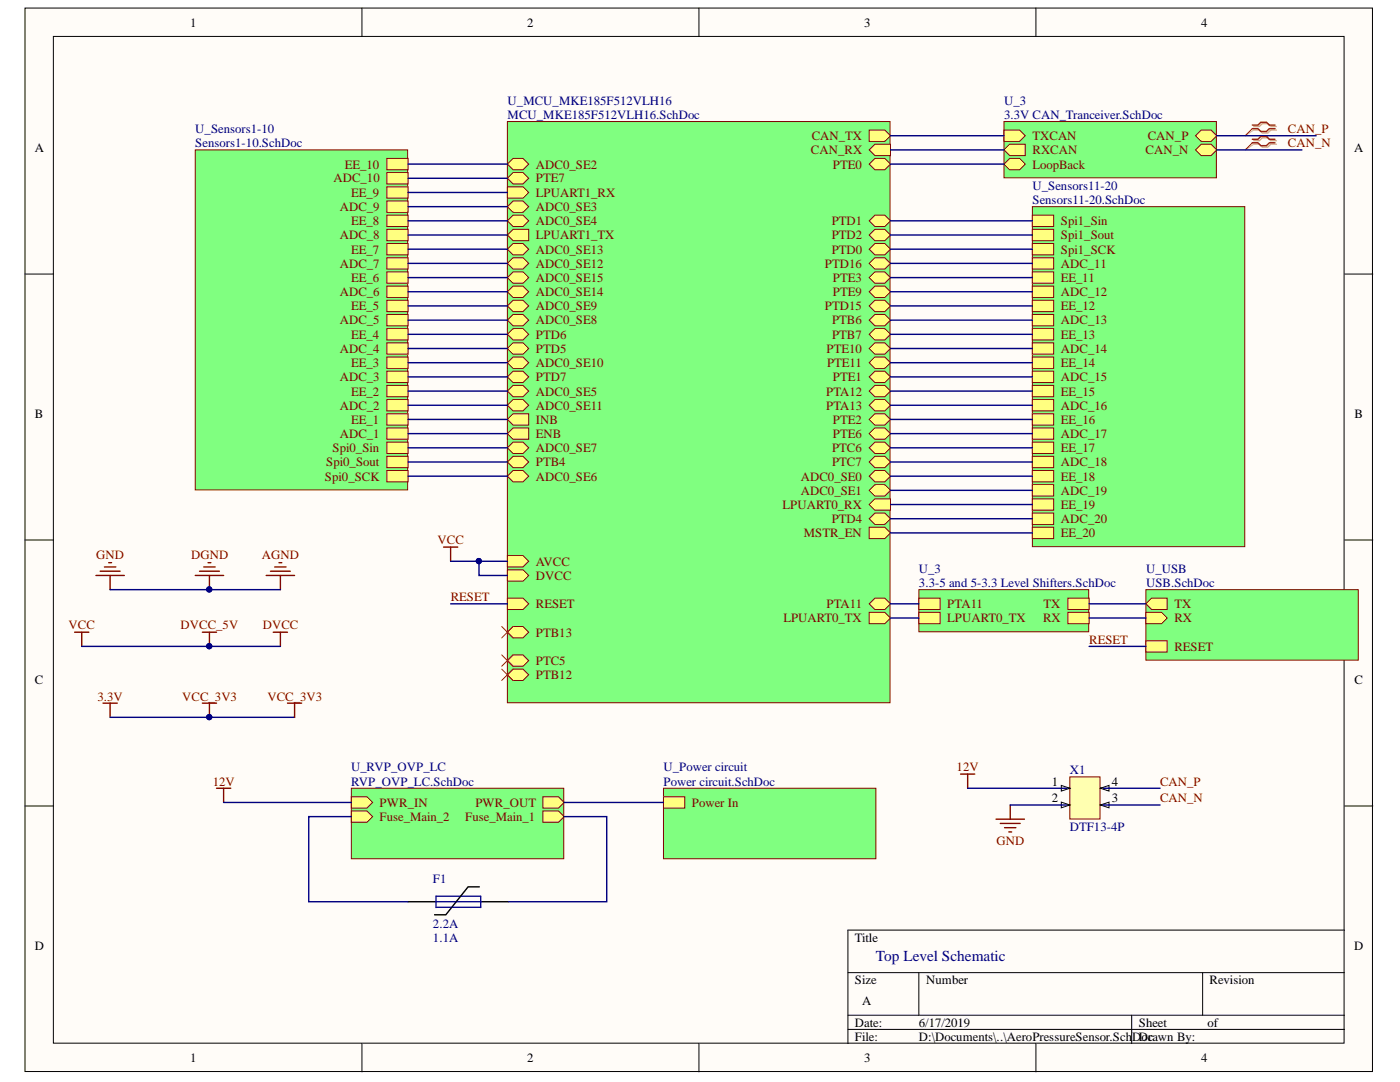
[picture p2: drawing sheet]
<svg xmlns="http://www.w3.org/2000/svg" width="279mm" height="216mm" viewBox="0 0 279 216" stroke-linecap="round" stroke-linejoin="round" font-family="sans-serif">
<g fill="#fffcf8" stroke="#000" stroke-width=".2">
<path d="M5 1.6h268.9v212.2h-268.9z"/>
<path d="M10.7 7.3h257.5v200.9h-257.5z"/>
</g>
<g fill="none" stroke="#000" stroke-width=".2">
<path d="M72.2 1.6v5.7M139.5 1.6v5.7M206.7 1.6v5.7M5 54.7h5.7M268.3 54.7h5.7M5 107.8h5.7M268.3 107.8h5.7M5 160.8h5.7M268.3 160.8h5.7M169.2 194.1h99.1M183.4 194.1v8.5M240 194.1v8.5"/>
<path d="M268.3 185.6h-99.1v22.6M72.2 208.2v5.7M139.5 208.2v5.7M169.2 202.6h99.1M169.2 205.4h99.1M206.7 208.2v5.7M225.9 202.6v5.6"/>
</g>
<path d="M101.3 24.3h76.3v115.9h-76.3z" fill="#80ff80" stroke="#800000" stroke-width=".2"/>
<path d="M173.5 26h3.1l1.1 1.1-1.1 1.1h-3.1z" fill-rule="evenodd" fill="#ffff80"/>
<path d="M173.5 26h3.1l1.1 1.1-1.1 1.1h-3.1z" fill="none" stroke="#800000" stroke-width=".2"/>
<path d="M173.5 29.9l1.1-1.1h3.1v2.2h-3.1z" fill-rule="evenodd" fill="#ffff80"/>
<path d="M173.5 29.9l1.1-1.1h3.1v2.2h-3.1z" fill="none" stroke="#800000" stroke-width=".2"/>
<path d="M101.3 83.7l1.1-1.1h3.1v2.2h-3.1z" fill-rule="evenodd" fill="#ffff80"/>
<path d="M101.3 83.7l1.1-1.1h3.1v2.2h-3.1z" fill="none" stroke="#800000" stroke-width=".2"/>
<path d="M101.3 86.5l1.1-1.1h3.1v2.3h-3.1z" fill-rule="evenodd" fill="#ffff80"/>
<path d="M101.3 86.5l1.1-1.1h3.1v2.3h-3.1z" fill="none" stroke="#800000" stroke-width=".2"/>
<path d="M101.3 80.9l1.1-1.2h2l1.1 1.2-1.1 1.1h-2z" fill-rule="evenodd" fill="#ffff80"/>
<path d="M101.3 80.9l1.1-1.2h2l1.1 1.2-1.1 1.1h-2z" fill="none" stroke="#800000" stroke-width=".2"/>
<path d="M101.3 72.4l1.1-1.2h2l1.1 1.2-1.1 1.1h-2z" fill-rule="evenodd" fill="#ffff80"/>
<path d="M101.3 72.4l1.1-1.2h2l1.1 1.2-1.1 1.1h-2z" fill="none" stroke="#800000" stroke-width=".2"/>
<path d="M101.3 61l1.1-1.1h2l1.1 1.1-1.1 1.2h-2z" fill-rule="evenodd" fill="#ffff80"/>
<path d="M101.3 61l1.1-1.1h2l1.1 1.1-1.1 1.2h-2z" fill="none" stroke="#800000" stroke-width=".2"/>
<path d="M101.3 63.9l1.1-1.2h2l1.1 1.2-1.1 1.1h-2z" fill-rule="evenodd" fill="#ffff80"/>
<path d="M101.3 63.9l1.1-1.2h2l1.1 1.2-1.1 1.1h-2z" fill="none" stroke="#800000" stroke-width=".2"/>
<path d="M101.3 55.4l1.1-1.1h2l1.1 1.1-1.1 1.1h-2z" fill-rule="evenodd" fill="#ffff80"/>
<path d="M101.3 55.4l1.1-1.1h2l1.1 1.1-1.1 1.1h-2z" fill="none" stroke="#800000" stroke-width=".2"/>
<path d="M101.3 58.2l1.1-1.1h2l1.1 1.1-1.1 1.2h-2z" fill-rule="evenodd" fill="#ffff80"/>
<path d="M101.3 58.2l1.1-1.1h2l1.1 1.1-1.1 1.2h-2z" fill="none" stroke="#800000" stroke-width=".2"/>
<path d="M101.3 49.7l1.1-1.1h2l1.1 1.1-1.1 1.2h-2z" fill-rule="evenodd" fill="#ffff80"/>
<path d="M101.3 49.7l1.1-1.1h2l1.1 1.1-1.1 1.2h-2z" fill="none" stroke="#800000" stroke-width=".2"/>
<path d="M101.3 52.6l1.1-1.2h2l1.1 1.2-1.1 1.1h-2z" fill-rule="evenodd" fill="#ffff80"/>
<path d="M101.3 52.6l1.1-1.2h2l1.1 1.2-1.1 1.1h-2z" fill="none" stroke="#800000" stroke-width=".2"/>
<path d="M101.3 89.4l1.1-1.2h2l1.1 1.2-1.1 1.1h-2z" fill-rule="evenodd" fill="#ffff80"/>
<path d="M101.3 89.4l1.1-1.2h2l1.1 1.2-1.1 1.1h-2z" fill="none" stroke="#800000" stroke-width=".2"/>
<path d="M101.3 95l1.1-1.1h2l1.1 1.1-1.1 1.1h-2z" fill-rule="evenodd" fill="#ffff80"/>
<path d="M101.3 95l1.1-1.1h2l1.1 1.1-1.1 1.1h-2z" fill="none" stroke="#800000" stroke-width=".2"/>
<path d="M173.5 97.8l1.1-1.1h2l1.1 1.1-1.1 1.2h-2z" fill-rule="evenodd" fill="#ffff80"/>
<path d="M173.5 97.8l1.1-1.1h2l1.1 1.1-1.1 1.2h-2z" fill="none" stroke="#800000" stroke-width=".2"/>
<path d="M173.5 95l1.1-1.1h2l1.1 1.1-1.1 1.1h-2z" fill-rule="evenodd" fill="#ffff80"/>
<path d="M173.5 95l1.1-1.1h2l1.1 1.1-1.1 1.1h-2z" fill="none" stroke="#800000" stroke-width=".2"/>
<path d="M173.5 122.2h3.1l1.1 1.1-1.1 1.2h-3.1z" fill-rule="evenodd" fill="#ffff80"/>
<path d="M173.5 122.2h3.1l1.1 1.1-1.1 1.2h-3.1z" fill="none" stroke="#800000" stroke-width=".2"/>
<path d="M173.5 100.7l1.1-1.2h3.1v2.3h-3.1z" fill-rule="evenodd" fill="#ffff80"/>
<path d="M173.5 100.7l1.1-1.2h3.1v2.3h-3.1z" fill="none" stroke="#800000" stroke-width=".2"/>
<path d="M173.5 105.2h3.1l1.1 1.1-1.1 1.2h-3.1z" fill-rule="evenodd" fill="#ffff80"/>
<path d="M173.5 105.2h3.1l1.1 1.1-1.1 1.2h-3.1z" fill="none" stroke="#800000" stroke-width=".2"/>
<path d="M101.3 78l1.1-1.1h2l1.1 1.1-1.1 1.2h-2z" fill-rule="evenodd" fill="#ffff80"/>
<path d="M101.3 78l1.1-1.1h2l1.1 1.1-1.1 1.2h-2z" fill="none" stroke="#800000" stroke-width=".2"/>
<path d="M101.3 44.1l1.1-1.2h2l1.1 1.2-1.1 1.1h-2z" fill-rule="evenodd" fill="#ffff80"/>
<path d="M101.3 44.1l1.1-1.2h2l1.1 1.2-1.1 1.1h-2z" fill="none" stroke="#800000" stroke-width=".2"/>
<path d="M101.3 46.9l1.1-1.1h3.1v2.2h-3.1z" fill-rule="evenodd" fill="#ffff80"/>
<path d="M101.3 46.9l1.1-1.1h3.1v2.2h-3.1z" fill="none" stroke="#800000" stroke-width=".2"/>
<path d="M101.3 37.3h3.1l1.1 1.1-1.1 1.1h-3.1z" fill-rule="evenodd" fill="#ffff80"/>
<path d="M101.3 37.3h3.1l1.1 1.1-1.1 1.1h-3.1z" fill="none" stroke="#800000" stroke-width=".2"/>
<path d="M101.3 41.2l1.1-1.1h2l1.1 1.1-1.1 1.2h-2z" fill-rule="evenodd" fill="#ffff80"/>
<path d="M101.3 41.2l1.1-1.1h2l1.1 1.1-1.1 1.2h-2z" fill="none" stroke="#800000" stroke-width=".2"/>
<path d="M101.3 32.7l1.1-1.1h2l1.1 1.1-1.1 1.2h-2z" fill-rule="evenodd" fill="#ffff80"/>
<path d="M101.3 32.7l1.1-1.1h2l1.1 1.1-1.1 1.2h-2z" fill="none" stroke="#800000" stroke-width=".2"/>
<path d="M101.3 113.7h3.1l1.1 1.1-1.1 1.2h-3.1z" fill-rule="evenodd" fill="#ffff80"/>
<path d="M101.3 113.7h3.1l1.1 1.1-1.1 1.2h-3.1z" fill="none" stroke="#800000" stroke-width=".2"/>
<path d="M101.3 110.9h3.1l1.1 1.1-1.1 1.1h-3.1z" fill-rule="evenodd" fill="#ffff80"/>
<path d="M101.3 110.9h3.1l1.1 1.1-1.1 1.1h-3.1z" fill="none" stroke="#800000" stroke-width=".2"/>
<path d="M101.3 69.5l1.1-1.1h2l1.1 1.1-1.1 1.2h-2z" fill-rule="evenodd" fill="#ffff80"/>
<path d="M101.3 69.5l1.1-1.1h2l1.1 1.1-1.1 1.2h-2z" fill="none" stroke="#800000" stroke-width=".2"/>
<path d="M101.3 66.7l1.1-1.1h2l1.1 1.1-1.1 1.1h-2z" fill-rule="evenodd" fill="#ffff80"/>
<path d="M101.3 66.7l1.1-1.1h2l1.1 1.1-1.1 1.1h-2z" fill="none" stroke="#800000" stroke-width=".2"/>
<path d="M101.3 75.2l1.1-1.1h2l1.1 1.1-1.1 1.1h-2z" fill-rule="evenodd" fill="#ffff80"/>
<path d="M101.3 75.2l1.1-1.1h2l1.1 1.1-1.1 1.1h-2z" fill="none" stroke="#800000" stroke-width=".2"/>
<path d="M101.3 92.2l1.1-1.1h2l1.1 1.1-1.1 1.1h-2z" fill-rule="evenodd" fill="#ffff80"/>
<path d="M101.3 92.2l1.1-1.1h2l1.1 1.1-1.1 1.1h-2z" fill="none" stroke="#800000" stroke-width=".2"/>
<path d="M173.5 58.2l1.1-1.1h2l1.1 1.1-1.1 1.2h-2z" fill-rule="evenodd" fill="#ffff80"/>
<path d="M173.5 58.2l1.1-1.1h2l1.1 1.1-1.1 1.2h-2z" fill="none" stroke="#800000" stroke-width=".2"/>
<path d="M173.5 61l1.1-1.1h2l1.1 1.1-1.1 1.2h-2z" fill-rule="evenodd" fill="#ffff80"/>
<path d="M173.5 61l1.1-1.1h2l1.1 1.1-1.1 1.2h-2z" fill="none" stroke="#800000" stroke-width=".2"/>
<path d="M173.5 52.6l1.1-1.2h2l1.1 1.2-1.1 1.1h-2z" fill-rule="evenodd" fill="#ffff80"/>
<path d="M173.5 52.6l1.1-1.2h2l1.1 1.2-1.1 1.1h-2z" fill="none" stroke="#800000" stroke-width=".2"/>
<path d="M173.5 55.4l1.1-1.1h2l1.1 1.1-1.1 1.1h-2z" fill-rule="evenodd" fill="#ffff80"/>
<path d="M173.5 55.4l1.1-1.1h2l1.1 1.1-1.1 1.1h-2z" fill="none" stroke="#800000" stroke-width=".2"/>
<path d="M173.5 63.9l1.1-1.2h2l1.1 1.2-1.1 1.1h-2z" fill-rule="evenodd" fill="#ffff80"/>
<path d="M173.5 63.9l1.1-1.2h2l1.1 1.2-1.1 1.1h-2z" fill="none" stroke="#800000" stroke-width=".2"/>
<path d="M173.5 66.7l1.1-1.1h2l1.1 1.1-1.1 1.1h-2z" fill-rule="evenodd" fill="#ffff80"/>
<path d="M173.5 66.7l1.1-1.1h2l1.1 1.1-1.1 1.1h-2z" fill="none" stroke="#800000" stroke-width=".2"/>
<path d="M173.5 69.5l1.1-1.1h2l1.1 1.1-1.1 1.2h-2z" fill-rule="evenodd" fill="#ffff80"/>
<path d="M173.5 69.5l1.1-1.1h2l1.1 1.1-1.1 1.2h-2z" fill="none" stroke="#800000" stroke-width=".2"/>
<path d="M173.5 72.4l1.1-1.2h2l1.1 1.2-1.1 1.1h-2z" fill-rule="evenodd" fill="#ffff80"/>
<path d="M173.5 72.4l1.1-1.2h2l1.1 1.2-1.1 1.1h-2z" fill="none" stroke="#800000" stroke-width=".2"/>
<path d="M173.5 49.7l1.1-1.1h2l1.1 1.1-1.1 1.2h-2z" fill-rule="evenodd" fill="#ffff80"/>
<path d="M173.5 49.7l1.1-1.1h2l1.1 1.1-1.1 1.2h-2z" fill="none" stroke="#800000" stroke-width=".2"/>
<path d="M173.5 44.1l1.1-1.2h2l1.1 1.2-1.1 1.1h-2z" fill-rule="evenodd" fill="#ffff80"/>
<path d="M173.5 44.1l1.1-1.2h2l1.1 1.2-1.1 1.1h-2z" fill="none" stroke="#800000" stroke-width=".2"/>
<path d="M173.5 92.2l1.1-1.1h2l1.1 1.1-1.1 1.1h-2z" fill-rule="evenodd" fill="#ffff80"/>
<path d="M173.5 92.2l1.1-1.1h2l1.1 1.1-1.1 1.1h-2z" fill="none" stroke="#800000" stroke-width=".2"/>
<path d="M173.5 89.4l1.1-1.2h2l1.1 1.2-1.1 1.1h-2z" fill-rule="evenodd" fill="#ffff80"/>
<path d="M173.5 89.4l1.1-1.2h2l1.1 1.2-1.1 1.1h-2z" fill="none" stroke="#800000" stroke-width=".2"/>
<path d="M173.5 86.5l1.1-1.1h2l1.1 1.1-1.1 1.2h-2z" fill-rule="evenodd" fill="#ffff80"/>
<path d="M173.5 86.5l1.1-1.1h2l1.1 1.1-1.1 1.2h-2z" fill="none" stroke="#800000" stroke-width=".2"/>
<path d="M173.5 83.7l1.1-1.1h2l1.1 1.1-1.1 1.1h-2z" fill-rule="evenodd" fill="#ffff80"/>
<path d="M173.5 83.7l1.1-1.1h2l1.1 1.1-1.1 1.1h-2z" fill="none" stroke="#800000" stroke-width=".2"/>
<path d="M173.5 80.9l1.1-1.2h2l1.1 1.2-1.1 1.1h-2z" fill-rule="evenodd" fill="#ffff80"/>
<path d="M173.5 80.9l1.1-1.2h2l1.1 1.2-1.1 1.1h-2z" fill="none" stroke="#800000" stroke-width=".2"/>
<path d="M173.5 78l1.1-1.1h2l1.1 1.1-1.1 1.2h-2z" fill-rule="evenodd" fill="#ffff80"/>
<path d="M173.5 78l1.1-1.1h2l1.1 1.1-1.1 1.2h-2z" fill="none" stroke="#800000" stroke-width=".2"/>
<path d="M173.5 120.5l1.1-1.1h2l1.1 1.1-1.1 1.1h-2z" fill-rule="evenodd" fill="#ffff80"/>
<path d="M173.5 120.5l1.1-1.1h2l1.1 1.1-1.1 1.1h-2z" fill="none" stroke="#800000" stroke-width=".2"/>
<path d="M173.5 75.2l1.1-1.1h2l1.1 1.1-1.1 1.1h-2z" fill-rule="evenodd" fill="#ffff80"/>
<path d="M173.5 75.2l1.1-1.1h2l1.1 1.1-1.1 1.1h-2z" fill="none" stroke="#800000" stroke-width=".2"/>
<path d="M173.5 32.7l1.1-1.1h2l1.1 1.1-1.1 1.2h-2z" fill-rule="evenodd" fill="#ffff80"/>
<path d="M173.5 32.7l1.1-1.1h2l1.1 1.1-1.1 1.2h-2z" fill="none" stroke="#800000" stroke-width=".2"/>
<path d="M101.3 119.4h3.1l1.1 1.1-1.1 1.1h-3.1z" fill-rule="evenodd" fill="#ffff80"/>
<path d="M101.3 119.4h3.1l1.1 1.1-1.1 1.1h-3.1z" fill="none" stroke="#800000" stroke-width=".2"/>
<path d="M173.5 46.9l1.1-1.1h2l1.1 1.1-1.1 1.1h-2z" fill-rule="evenodd" fill="#ffff80"/>
<path d="M173.5 46.9l1.1-1.1h2l1.1 1.1-1.1 1.1h-2z" fill="none" stroke="#800000" stroke-width=".2"/>
<path d="M173.5 103.5l1.1-1.1h2l1.1 1.1-1.1 1.1h-2z" fill-rule="evenodd" fill="#ffff80"/>
<path d="M173.5 103.5l1.1-1.1h2l1.1 1.1-1.1 1.1h-2z" fill="none" stroke="#800000" stroke-width=".2"/>
<path d="M101.3 126.2l1.1-1.2h2l1.1 1.2-1.1 1.1h-2z" fill-rule="evenodd" fill="#ffff80"/>
<path d="M101.3 126.2l1.1-1.2h2l1.1 1.2-1.1 1.1h-2z" fill="none" stroke="#800000" stroke-width=".2"/>
<path d="M101.3 134.6l1.1-1.1h2l1.1 1.1-1.1 1.2h-2z" fill-rule="evenodd" fill="#ffff80"/>
<path d="M101.3 134.6l1.1-1.1h2l1.1 1.1-1.1 1.2h-2z" fill="none" stroke="#800000" stroke-width=".2"/>
<path d="M101.3 35.6l1.1-1.2h2l1.1 1.2-1.1 1.1h-2z" fill-rule="evenodd" fill="#ffff80"/>
<path d="M101.3 35.6l1.1-1.2h2l1.1 1.2-1.1 1.1h-2z" fill="none" stroke="#800000" stroke-width=".2"/>
<path d="M101.3 131.8l1.1-1.1h2l1.1 1.1-1.1 1.1h-2z" fill-rule="evenodd" fill="#ffff80"/>
<path d="M101.3 131.8l1.1-1.1h2l1.1 1.1-1.1 1.1h-2z" fill="none" stroke="#800000" stroke-width=".2"/>
<path d="M39 29.9h42.4v67.9h-42.4z" fill="#80ff80" stroke="#800000" stroke-width=".2"/>
<path d="M77.2 82.6h4.2v2.2h-4.2z" fill-rule="evenodd" fill="#ffff80"/>
<path d="M77.2 82.6h4.2v2.2h-4.2z" fill="none" stroke="#800000" stroke-width=".2"/>
<path d="M77.2 88.2h4.2v2.3h-4.2z" fill-rule="evenodd" fill="#ffff80"/>
<path d="M77.2 88.2h4.2v2.3h-4.2z" fill="none" stroke="#800000" stroke-width=".2"/>
<path d="M77.2 93.9h4.2v2.2h-4.2z" fill-rule="evenodd" fill="#ffff80"/>
<path d="M77.2 93.9h4.2v2.2h-4.2z" fill="none" stroke="#800000" stroke-width=".2"/>
<path d="M77.2 91.1h4.2v2.2h-4.2z" fill-rule="evenodd" fill="#ffff80"/>
<path d="M77.2 91.1h4.2v2.2h-4.2z" fill="none" stroke="#800000" stroke-width=".2"/>
<path d="M77.2 85.4h4.2v2.3h-4.2z" fill-rule="evenodd" fill="#ffff80"/>
<path d="M77.2 85.4h4.2v2.3h-4.2z" fill="none" stroke="#800000" stroke-width=".2"/>
<path d="M77.2 79.7h4.2v2.3h-4.2z" fill-rule="evenodd" fill="#ffff80"/>
<path d="M77.2 79.7h4.2v2.3h-4.2z" fill="none" stroke="#800000" stroke-width=".2"/>
<path d="M77.2 76.9h4.2v2.3h-4.2z" fill-rule="evenodd" fill="#ffff80"/>
<path d="M77.2 76.9h4.2v2.3h-4.2z" fill="none" stroke="#800000" stroke-width=".2"/>
<path d="M77.2 71.2h4.2v2.3h-4.2z" fill-rule="evenodd" fill="#ffff80"/>
<path d="M77.2 71.2h4.2v2.3h-4.2z" fill="none" stroke="#800000" stroke-width=".2"/>
<path d="M77.2 74.1h4.2v2.2h-4.2z" fill-rule="evenodd" fill="#ffff80"/>
<path d="M77.2 74.1h4.2v2.2h-4.2z" fill="none" stroke="#800000" stroke-width=".2"/>
<path d="M77.2 68.4h4.2v2.3h-4.2z" fill-rule="evenodd" fill="#ffff80"/>
<path d="M77.2 68.4h4.2v2.3h-4.2z" fill="none" stroke="#800000" stroke-width=".2"/>
<path d="M77.2 65.6h4.2v2.2h-4.2z" fill-rule="evenodd" fill="#ffff80"/>
<path d="M77.2 65.6h4.2v2.2h-4.2z" fill="none" stroke="#800000" stroke-width=".2"/>
<path d="M77.2 59.9h4.2v2.3h-4.2z" fill-rule="evenodd" fill="#ffff80"/>
<path d="M77.2 59.9h4.2v2.3h-4.2z" fill="none" stroke="#800000" stroke-width=".2"/>
<path d="M77.2 62.7h4.2v2.3h-4.2z" fill-rule="evenodd" fill="#ffff80"/>
<path d="M77.2 62.7h4.2v2.3h-4.2z" fill="none" stroke="#800000" stroke-width=".2"/>
<path d="M77.2 57.1h4.2v2.3h-4.2z" fill-rule="evenodd" fill="#ffff80"/>
<path d="M77.2 57.1h4.2v2.3h-4.2z" fill="none" stroke="#800000" stroke-width=".2"/>
<path d="M77.2 54.3h4.2v2.2h-4.2z" fill-rule="evenodd" fill="#ffff80"/>
<path d="M77.2 54.3h4.2v2.2h-4.2z" fill="none" stroke="#800000" stroke-width=".2"/>
<path d="M77.2 48.6h4.2v2.3h-4.2z" fill-rule="evenodd" fill="#ffff80"/>
<path d="M77.2 48.6h4.2v2.3h-4.2z" fill="none" stroke="#800000" stroke-width=".2"/>
<path d="M77.2 51.4h4.2v2.3h-4.2z" fill-rule="evenodd" fill="#ffff80"/>
<path d="M77.2 51.4h4.2v2.3h-4.2z" fill="none" stroke="#800000" stroke-width=".2"/>
<path d="M77.2 45.8h4.2v2.2h-4.2z" fill-rule="evenodd" fill="#ffff80"/>
<path d="M77.2 45.8h4.2v2.2h-4.2z" fill="none" stroke="#800000" stroke-width=".2"/>
<path d="M77.2 42.9h4.2v2.3h-4.2z" fill-rule="evenodd" fill="#ffff80"/>
<path d="M77.2 42.9h4.2v2.3h-4.2z" fill="none" stroke="#800000" stroke-width=".2"/>
<path d="M77.2 37.3h4.2v2.2h-4.2z" fill-rule="evenodd" fill="#ffff80"/>
<path d="M77.2 37.3h4.2v2.2h-4.2z" fill="none" stroke="#800000" stroke-width=".2"/>
<path d="M77.2 40.1h4.2v2.3h-4.2z" fill-rule="evenodd" fill="#ffff80"/>
<path d="M77.2 40.1h4.2v2.3h-4.2z" fill="none" stroke="#800000" stroke-width=".2"/>
<path d="M77.2 34.4h4.2v2.3h-4.2z" fill-rule="evenodd" fill="#ffff80"/>
<path d="M77.2 34.4h4.2v2.3h-4.2z" fill="none" stroke="#800000" stroke-width=".2"/>
<path d="M77.2 31.6h4.2v2.3h-4.2z" fill-rule="evenodd" fill="#ffff80"/>
<path d="M77.2 31.6h4.2v2.3h-4.2z" fill="none" stroke="#800000" stroke-width=".2"/>
<path d="M206 41.2h42.4v67.9h-42.4z" fill="#80ff80" stroke="#800000" stroke-width=".2"/>
<path d="M206 54.3h4.3v2.2h-4.3z" fill-rule="evenodd" fill="#ffff80"/>
<path d="M206 54.3h4.3v2.2h-4.3z" fill="none" stroke="#800000" stroke-width=".2"/>
<path d="M206 42.9h4.3v2.3h-4.3z" fill-rule="evenodd" fill="#ffff80"/>
<path d="M206 42.9h4.3v2.3h-4.3z" fill="none" stroke="#800000" stroke-width=".2"/>
<path d="M206 48.6h4.3v2.3h-4.3z" fill-rule="evenodd" fill="#ffff80"/>
<path d="M206 48.6h4.3v2.3h-4.3z" fill="none" stroke="#800000" stroke-width=".2"/>
<path d="M206 45.8h4.3v2.2h-4.3z" fill-rule="evenodd" fill="#ffff80"/>
<path d="M206 45.8h4.3v2.2h-4.3z" fill="none" stroke="#800000" stroke-width=".2"/>
<path d="M206 51.4h4.3v2.3h-4.3z" fill-rule="evenodd" fill="#ffff80"/>
<path d="M206 51.4h4.3v2.3h-4.3z" fill="none" stroke="#800000" stroke-width=".2"/>
<path d="M206 57.1h4.3v2.3h-4.3z" fill-rule="evenodd" fill="#ffff80"/>
<path d="M206 57.1h4.3v2.3h-4.3z" fill="none" stroke="#800000" stroke-width=".2"/>
<path d="M206 59.9h4.3v2.3h-4.3z" fill-rule="evenodd" fill="#ffff80"/>
<path d="M206 59.9h4.3v2.3h-4.3z" fill="none" stroke="#800000" stroke-width=".2"/>
<path d="M206 65.6h4.3v2.2h-4.3z" fill-rule="evenodd" fill="#ffff80"/>
<path d="M206 65.6h4.3v2.2h-4.3z" fill="none" stroke="#800000" stroke-width=".2"/>
<path d="M206 62.7h4.3v2.3h-4.3z" fill-rule="evenodd" fill="#ffff80"/>
<path d="M206 62.7h4.3v2.3h-4.3z" fill="none" stroke="#800000" stroke-width=".2"/>
<path d="M206 68.4h4.3v2.3h-4.3z" fill-rule="evenodd" fill="#ffff80"/>
<path d="M206 68.4h4.3v2.3h-4.3z" fill="none" stroke="#800000" stroke-width=".2"/>
<path d="M206 71.2h4.3v2.3h-4.3z" fill-rule="evenodd" fill="#ffff80"/>
<path d="M206 71.2h4.3v2.3h-4.3z" fill="none" stroke="#800000" stroke-width=".2"/>
<path d="M206 76.9h4.3v2.3h-4.3z" fill-rule="evenodd" fill="#ffff80"/>
<path d="M206 76.9h4.3v2.3h-4.3z" fill="none" stroke="#800000" stroke-width=".2"/>
<path d="M206 74.1h4.3v2.2h-4.3z" fill-rule="evenodd" fill="#ffff80"/>
<path d="M206 74.1h4.3v2.2h-4.3z" fill="none" stroke="#800000" stroke-width=".2"/>
<path d="M206 79.7h4.3v2.3h-4.3z" fill-rule="evenodd" fill="#ffff80"/>
<path d="M206 79.7h4.3v2.3h-4.3z" fill="none" stroke="#800000" stroke-width=".2"/>
<path d="M206 82.6h4.3v2.2h-4.3z" fill-rule="evenodd" fill="#ffff80"/>
<path d="M206 82.6h4.3v2.2h-4.3z" fill="none" stroke="#800000" stroke-width=".2"/>
<path d="M206 88.2h4.3v2.3h-4.3z" fill-rule="evenodd" fill="#ffff80"/>
<path d="M206 88.2h4.3v2.3h-4.3z" fill="none" stroke="#800000" stroke-width=".2"/>
<path d="M206 85.4h4.3v2.3h-4.3z" fill-rule="evenodd" fill="#ffff80"/>
<path d="M206 85.4h4.3v2.3h-4.3z" fill="none" stroke="#800000" stroke-width=".2"/>
<path d="M206 91.1h4.3v2.2h-4.3z" fill-rule="evenodd" fill="#ffff80"/>
<path d="M206 91.1h4.3v2.2h-4.3z" fill="none" stroke="#800000" stroke-width=".2"/>
<path d="M206 93.9h4.3v2.2h-4.3z" fill-rule="evenodd" fill="#ffff80"/>
<path d="M206 93.9h4.3v2.2h-4.3z" fill="none" stroke="#800000" stroke-width=".2"/>
<path d="M206 99.5h4.3v2.3h-4.3z" fill-rule="evenodd" fill="#ffff80"/>
<path d="M206 99.5h4.3v2.3h-4.3z" fill="none" stroke="#800000" stroke-width=".2"/>
<path d="M206 96.7h4.3v2.3h-4.3z" fill-rule="evenodd" fill="#ffff80"/>
<path d="M206 96.7h4.3v2.3h-4.3z" fill="none" stroke="#800000" stroke-width=".2"/>
<path d="M206 102.4h4.3v2.2h-4.3z" fill-rule="evenodd" fill="#ffff80"/>
<path d="M206 102.4h4.3v2.2h-4.3z" fill="none" stroke="#800000" stroke-width=".2"/>
<path d="M206 105.2h4.3v2.3h-4.3z" fill-rule="evenodd" fill="#ffff80"/>
<path d="M206 105.2h4.3v2.3h-4.3z" fill="none" stroke="#800000" stroke-width=".2"/>
<path d="M228.7 117.7h42.4v14h-42.4z" fill="#80ff80" stroke="#800000" stroke-width=".2"/>
<path d="M228.7 120.5l1.1-1.1h3.1v2.2h-3.1z" fill-rule="evenodd" fill="#ffff80"/>
<path d="M228.7 120.5l1.1-1.1h3.1v2.2h-3.1z" fill="none" stroke="#800000" stroke-width=".2"/>
<path d="M228.7 122.2h3.1l1.1 1.1-1.1 1.2h-3.1z" fill-rule="evenodd" fill="#ffff80"/>
<path d="M228.7 122.2h3.1l1.1 1.1-1.1 1.2h-3.1z" fill="none" stroke="#800000" stroke-width=".2"/>
<path d="M228.7 127.8h4.2v2.3h-4.2z" fill-rule="evenodd" fill="#ffff80"/>
<path d="M228.7 127.8h4.2v2.3h-4.2z" fill="none" stroke="#800000" stroke-width=".2"/>
<path d="M70.1 157.3h42.4v14.1h-42.4z" fill="#80ff80" stroke="#800000" stroke-width=".2"/>
<path d="M70.1 159h3.1l1.2 1.1-1.2 1.1h-3.1z" fill-rule="evenodd" fill="#ffff80"/>
<path d="M70.1 159h3.1l1.2 1.1-1.2 1.1h-3.1z" fill="none" stroke="#800000" stroke-width=".2"/>
<path d="M70.1 161.8h3.1l1.2 1.1-1.2 1.2h-3.1z" fill-rule="evenodd" fill="#ffff80"/>
<path d="M70.1 161.8h3.1l1.2 1.1-1.2 1.2h-3.1z" fill="none" stroke="#800000" stroke-width=".2"/>
<path d="M108.3 161.8h3.2l1.1 1.1-1.1 1.2h-3.2z" fill-rule="evenodd" fill="#ffff80"/>
<path d="M108.3 161.8h3.2l1.1 1.1-1.1 1.2h-3.2z" fill="none" stroke="#800000" stroke-width=".2"/>
<path d="M108.3 159h3.2l1.1 1.1-1.1 1.1h-3.2z" fill-rule="evenodd" fill="#ffff80"/>
<path d="M108.3 159h3.2l1.1 1.1-1.1 1.1h-3.2z" fill="none" stroke="#800000" stroke-width=".2"/>
<path d="M132.4 157.3h42.4v14.1h-42.4z" fill="#80ff80" stroke="#800000" stroke-width=".2"/>
<path d="M132.4 159h4.3v2.2h-4.3z" fill-rule="evenodd" fill="#ffff80"/>
<path d="M132.4 159h4.3v2.2h-4.3z" fill="none" stroke="#800000" stroke-width=".2"/>
<path d="M81.4 179.9h5.6M95.7 177h-2.3l-4.4 5.5h-2.3M95.9 179.9h5.6" fill="none" stroke="#000" stroke-width=".28"/>
<path d="M87 179.9h8.9M95.9 178.9v2.2M95.9 178.8h-8.9v2.3M87 181h8.9" fill="none" stroke="#00f" stroke-width=".28"/>
<path d="M88.5 109.2h2.9M89.9 109.2v2.8" fill="none" stroke="#800000" stroke-width=".28"/>
<path d="M100.1 130.7l2.3 2.2M102.4 130.7l-2.3 2.2" fill="none" stroke="#f00" stroke-width=".2"/>
<path d="M213.5 155h6v8.4h-6z" fill="#ffffb0" stroke="#800000" stroke-width=".2"/>
<path d="M212.9 157.3h.6" fill="none" stroke="#000" stroke-width=".28"/>
<path d="M211.8 156.7l1.7 .6-1.7 .6z" fill="#fffcf8"/>
<path d="M211.8 156.7l1.7 .6-1.7 .6z" fill="none" stroke="#000" stroke-width=".2"/>
<path d="M212.9 160.6h.6" fill="none" stroke="#000" stroke-width=".28"/>
<path d="M211.8 160.1l1.7 .5-1.7 .6z" fill="#fffcf8"/>
<path d="M211.8 160.1l1.7 .5-1.7 .6z" fill="none" stroke="#000" stroke-width=".2"/>
<path d="M219.6 160.6h.6" fill="none" stroke="#000" stroke-width=".28"/>
<path d="M219.6 160.6l1.7-.5v1.1z" fill="#fffcf8"/>
<path d="M219.6 160.6l1.7-.5v1.1z" fill="none" stroke="#000" stroke-width=".2"/>
<path d="M219.6 157.3h.6" fill="none" stroke="#000" stroke-width=".28"/>
<path d="M219.6 157.3l1.7-.6v1.2z" fill="#fffcf8"/>
<path d="M219.6 157.3l1.7-.6v1.2z" fill="none" stroke="#000" stroke-width=".2"/>
<path d="M198.8 163.5h5.6M199.6 164.3h4M200.5 165.2h2.2M201.3 166h.6M201.6 160.6v2.9" fill="none" stroke="#800000" stroke-width=".28"/>
<path d="M100.1 133.5l2.3 2.3M102.4 133.5l-2.3 2.3" fill="none" stroke="#f00" stroke-width=".2"/>
<path d="M200.4 24.3h42.4v11.2h-42.4z" fill="#80ff80" stroke="#800000" stroke-width=".2"/>
<path d="M200.4 26h3.1l1.1 1.1-1.1 1.1h-3.1z" fill-rule="evenodd" fill="#ffff80"/>
<path d="M200.4 26h3.1l1.1 1.1-1.1 1.1h-3.1z" fill="none" stroke="#800000" stroke-width=".2"/>
<path d="M200.4 29.9l1.1-1.1h3.1v2.2h-3.1z" fill-rule="evenodd" fill="#ffff80"/>
<path d="M200.4 29.9l1.1-1.1h3.1v2.2h-3.1z" fill="none" stroke="#800000" stroke-width=".2"/>
<path d="M238.6 27.1l1.1-1.1h2l1.1 1.1-1.1 1.1h-2z" fill-rule="evenodd" fill="#ffff80"/>
<path d="M238.6 27.1l1.1-1.1h2l1.1 1.1-1.1 1.1h-2z" fill="none" stroke="#800000" stroke-width=".2"/>
<path d="M238.6 29.9l1.1-1.1h2l1.1 1.1-1.1 1.1h-2z" fill-rule="evenodd" fill="#ffff80"/>
<path d="M238.6 29.9l1.1-1.1h2l1.1 1.1-1.1 1.1h-2z" fill="none" stroke="#800000" stroke-width=".2"/>
<path d="M200.4 32.7l1.1-1.1h2l1.1 1.1-1.1 1.2h-2z" fill-rule="evenodd" fill="#ffff80"/>
<path d="M200.4 32.7l1.1-1.1h2l1.1 1.1-1.1 1.2h-2z" fill="none" stroke="#800000" stroke-width=".2"/>
<path d="M183.4 117.7h33.9v8.4h-33.9z" fill="#80ff80" stroke="#800000" stroke-width=".2"/>
<path d="M183.4 122.2h4.2v2.3h-4.2z" fill-rule="evenodd" fill="#ffff80"/>
<path d="M183.4 122.2h4.2v2.3h-4.2z" fill="none" stroke="#800000" stroke-width=".2"/>
<path d="M213.1 122.2h4.3v2.3h-4.3z" fill-rule="evenodd" fill="#ffff80"/>
<path d="M213.1 122.2h4.3v2.3h-4.3z" fill="none" stroke="#800000" stroke-width=".2"/>
<path d="M213.1 119.4h4.3v2.2h-4.3z" fill-rule="evenodd" fill="#ffff80"/>
<path d="M213.1 119.4h4.3v2.2h-4.3z" fill="none" stroke="#800000" stroke-width=".2"/>
<path d="M183.4 119.4h4.2v2.2h-4.2z" fill-rule="evenodd" fill="#ffff80"/>
<path d="M183.4 119.4h4.2v2.2h-4.2z" fill="none" stroke="#800000" stroke-width=".2"/>
<g fill="none" stroke="#800000" stroke-width=".28">
<path d="M19.1 114.8h5.7M20 114h4M20.8 113.1h2.3M21.7 112.3h.6M22 114.8v2.9M39 114.8h5.6M39.8 114h4M40.7 113.1h2.2M41.5 112.3h.6M41.8 114.8v2.9M53.1 114.8h5.7M54 114h3.9"/>
<path d="M54.8 113.1h2.3M55.7 112.3h.5M56 114.8v2.9M14.9 126.2h2.8M16.3 126.2v2.8M40.4 126.2h2.8M41.8 126.2v2.8M54.5 126.2h2.9M56 126.2v2.8M20.6 140.3h2.8M22 140.3v2.8M40.4 140.3h2.8"/>
<path d="M41.8 140.3v2.8M43.2 157.3h2.8M44.6 157.3v2.8M57.4 140.3h2.8M58.8 140.3v2.8M191.7 154.5h2.8M193.1 154.5v2.8"/>
</g>
<g fill="#000080" stroke="#000080" stroke-width=".2">
<circle cx="41.8" cy="143.1" r=".52"/>
<circle cx="41.8" cy="117.6" r=".52"/>
<circle cx="41.8" cy="128.9" r=".52"/>
<circle cx="95.6" cy="112" r=".52"/>
</g>
<path d="M250.2 25.2h1.1l.6-.5h1.1l.6 .5h1.1M250.2 26h1.1l.6 .5h1.1l.6-.5h1.1M250.2 28.1h1.1l.6-.6h1.1l.6 .6h1.1M250.2 28.8h1.1l.6 .5h1.1l.6-.5h1.1" fill="none" stroke="#d0a19e" stroke-width=".28"/>
<path d="M250.2 26l-1.7 1.1M250.2 28.8l-1.7 1.1" fill="none" stroke="#d0a19e" stroke-width=".2"/>
<path d="M249.9 25h1.2l.5-.6h1.2l.5 .6h1.2M249.9 25.7h1.2l.5 .5h1.2l.5-.5h1.2M249.9 27.8h1.2l.5-.6h1.2l.5 .6h1.2M249.9 28.5h1.2l.5 .6h1.2l.5-.6h1.2" fill="none" stroke="#f00" stroke-width=".28"/>
<path d="M249.9 25.7l-1.4 1.4M249.9 28.5l-1.4 1.4M100.1 125l2.3 2.3M102.4 125l-2.3 2.3" fill="none" stroke="#f00" stroke-width=".2"/>
<g fill="none" stroke="#000080" stroke-width=".28">
<path d="M81.4 32.7h19.9M81.4 35.6h19.9M81.4 38.4h19.9M177.7 27.1h22.7M177.7 29.9h22.7M177.7 32.7h22.7M242.8 27.1h19.9M242.8 29.9h17M81.4 44.1h19.9M81.4 46.9h19.9M81.4 49.7h19.9M81.4 41.2h19.9"/>
<path d="M81.4 52.6h19.9M81.4 55.4h19.9M81.4 58.2h19.9M177.7 44.1h28.3M177.7 46.9h28.3M177.7 49.7h28.3M177.7 52.6h28.3M177.7 55.4h28.3M177.7 58.2h28.3M81.4 75.2h19.9M81.4 61h19.9M81.4 63.9h19.9"/>
<path d="M81.4 66.7h19.9M81.4 69.5h19.9M81.4 72.4h19.9M81.4 78h19.9M177.7 75.2h28.3M177.7 61h28.3M177.7 63.9h28.3M177.7 66.7h28.3M177.7 69.5h28.3M177.7 72.4h28.3M177.7 78h28.3M81.4 89.4h19.9"/>
<path d="M81.4 92.2h19.9M81.4 95h19.9M81.4 86.5h19.9M81.4 83.7h19.9M81.4 80.9h19.9M177.7 89.4h28.3M177.7 92.2h28.3M177.7 95h28.3M177.7 86.5h28.3M177.7 83.7h28.3M177.7 80.9h28.3M177.7 97.8h28.3"/>
<path d="M22 117.7h34M89.9 112h11.4M95.6 112v2.8h5.7M177.7 103.5h28.3M177.7 106.3h28.3M177.7 100.7h28.3M16.3 129h39.7M89.9 120.5h11.4M177.7 120.5h5.7M177.7 123.3h5.7M217.4 129h11.3M217.4 120.5h11.3"/>
<path d="M217.4 123.3h11.3M22 143.1h36.8M193.1 157.3h19.8M220.2 157.3h11.3M44.6 160.1h25.5M70.1 162.9h-8.5v17h19.8M112.6 162.9h8.5v17h-19.6M112.6 160.1h19.8M201.6 160.6h11.3M220.2 160.6h11.3"/>
</g>
<text font-size="3" fill="#000080" x="174.8" y="191.7">Top Level Schematic</text>
<g font-size="2.5">
<text x="38" y="5.3">1</text>
<text x="105.2" y="5.3">2</text>
<text x="172.5" y="5.3">3</text>
<text x="239.7" y="5.3">4</text>
<text x="6.9" y="30.4">A</text>
<text x="270.2" y="30.4">A</text>
<text x="6.9" y="83.5">B</text>
<text x="270.3" y="83.5">B</text>
<text x="6.9" y="136.6">C</text>
<text x="270.3" y="136.6">C</text>
<text x="209.9" y="156.8">1</text>
<text x="209.9" y="160.1">2</text>
<text x="221.9" y="160.1">3</text>
<text x="221.9" y="156.8">4</text>
<text x="6.9" y="189.6">D</text>
<text x="170.6" y="187.9">Title</text>
<text x="270.2" y="189.6">D</text>
<text x="170.6" y="196.4">Size</text>
<text x="184.8" y="196.4">Number</text>
<text x="241.4" y="196.4">Revision</text>
<text x="172.1" y="200.6">A</text>
<text x="170.6" y="204.9">Date:</text>
<text x="170.6" y="207.6">File:</text>
<text x="183.4" y="204.9">6/17/2019</text>
<text x="183.4" y="207.6">D:\Documents\..\AeroPressureSensor.SchDDrawn By:</text>
<text x="227.3" y="204.9">Sheet</text>
<text x="227.8" y="207.6">oc</text>
<text x="241" y="204.9">of</text>
<text x="38" y="212">1</text>
<text x="105.2" y="212">2</text>
<text x="172.5" y="212">3</text>
<text x="239.7" y="212">4</text>
</g>
<g font-size="2.5" fill="#000080">
<text x="101.3" y="20.9">U_MCU_MKE185F512VLH16</text>
<text x="101.3" y="23.7">MCU_MKE185F512VLH16.SchDoc</text>
<text x="200.4" y="20.9">U_3</text>
<text x="200.4" y="23.7">3.3V CAN_Tranceiver.SchDoc</text>
<text x="39" y="26.5">U_Sensors1-10</text>
<text x="39" y="29.4">Sensors1-10.SchDoc</text>
<text x="206.1" y="37.9">U_Sensors11-20</text>
<text x="206.1" y="40.7">Sensors11-20.SchDoc</text>
<text x="183.4" y="114.3">U_3</text>
<text x="183.4" y="117.1">3.3-5 and 5-3.3 Level Shifters.SchDoc</text>
<text x="228.7" y="114.3">U_USB</text>
<text x="228.7" y="117.1">USB.SchDoc</text>
<text x="70.1" y="153.9">U_RVP_OVP_LC</text>
<text x="132.4" y="153.9">U_Power circuit</text>
<text x="213.5" y="154.5">X1</text>
<text x="70.1" y="156.8">RVP_OVP_LC.SchDoc</text>
<text x="132.4" y="156.8">Power circuit.SchDoc</text>
<text x="213.5" y="165.8">DTF13-4P</text>
<text x="86.4" y="176.1">F1</text>
<text x="86.4" y="185.1">2.2A</text>
<text x="86.4" y="188">1.1A</text>
</g>
<g font-size="2.5" fill="#800000">
<text x="162" y="28">CAN_TX</text>
<text x="206.1" y="28">TXCAN</text>
<text x="229.1" y="28">CAN_P</text>
<text x="257" y="26.5">CAN_P</text>
<text x="257" y="29.4">CAN_N</text>
<text x="68.8" y="33.6">EE_10</text>
<text x="107" y="33.6">ADC0_SE2</text>
<text x="161.8" y="30.8">CAN_RX</text>
<text x="166.2" y="33.6">PTE0</text>
<text x="206.1" y="30.8">RXCAN</text>
<text x="206.1" y="33.6">LoopBack</text>
<text x="228.6" y="30.8">CAN_N</text>
<text x="66.5" y="36.4">ADC_10</text>
<text x="70.1" y="39.3">EE_9</text>
<text x="107" y="39.3">LPUART1_RX</text>
<text x="107" y="36.4">PTE7</text>
<text x="67.8" y="47.7">ADC_8</text>
<text x="67.8" y="42.1">ADC_9</text>
<text x="70.1" y="44.9">EE_8</text>
<text x="107" y="44.9">ADC0_SE4</text>
<text x="107" y="47.7">LPUART1_TX</text>
<text x="107" y="42.1">ADC0_SE3</text>
<text x="166" y="44.9">PTD1</text>
<text x="166" y="47.7">PTD2</text>
<text x="211.7" y="44.9">Spi1_Sin</text>
<text x="211.7" y="47.7">Spi1_Sout</text>
<text x="67.8" y="53.4">ADC_7</text>
<text x="70.1" y="50.6">EE_7</text>
<text x="107" y="50.6">ADC0_SE13</text>
<text x="107" y="53.4">ADC0_SE12</text>
<text x="164.6" y="53.4">PTD16</text>
<text x="166" y="50.6">PTD0</text>
<text x="211.7" y="50.6">Spi1_SCK</text>
<text x="211.7" y="53.4">ADC_11</text>
<text x="67.8" y="59.1">ADC_6</text>
<text x="70.1" y="56.3">EE_6</text>
<text x="107" y="56.3">ADC0_SE15</text>
<text x="107" y="59.1">ADC0_SE14</text>
<text x="166.2" y="59.1">PTE9</text>
<text x="166.2" y="56.3">PTE3</text>
<text x="211.7" y="56.3">EE_11</text>
<text x="211.7" y="59.1">ADC_12</text>
<text x="67.8" y="64.7">ADC_5</text>
<text x="70.1" y="61.9">EE_5</text>
<text x="107" y="61.9">ADC0_SE9</text>
<text x="107" y="64.7">ADC0_SE8</text>
<text x="164.6" y="61.9">PTD15</text>
<text x="166.1" y="64.7">PTB6</text>
<text x="211.7" y="61.9">EE_12</text>
<text x="211.7" y="64.7">ADC_13</text>
<text x="67.8" y="70.4">ADC_4</text>
<text x="70.1" y="67.6">EE_4</text>
<text x="107" y="70.4">PTD5</text>
<text x="107" y="67.6">PTD6</text>
<text x="165" y="70.4">PTE10</text>
<text x="166.1" y="67.6">PTB7</text>
<text x="211.7" y="67.6">EE_13</text>
<text x="211.7" y="70.4">ADC_14</text>
<text x="67.8" y="76.1">ADC_3</text>
<text x="70.1" y="73.3">EE_3</text>
<text x="107" y="73.3">ADC0_SE10</text>
<text x="107" y="76.1">PTD7</text>
<text x="165" y="73.3">PTE11</text>
<text x="166.2" y="76.1">PTE1</text>
<text x="211.7" y="73.3">EE_14</text>
<text x="211.7" y="76.1">ADC_15</text>
<text x="67.8" y="81.7">ADC_2</text>
<text x="70.1" y="78.9">EE_2</text>
<text x="107" y="81.7">ADC0_SE11</text>
<text x="107" y="78.9">ADC0_SE5</text>
<text x="164.9" y="81.7">PTA13</text>
<text x="164.9" y="78.9">PTA12</text>
<text x="211.7" y="78.9">EE_15</text>
<text x="211.7" y="81.7">ADC_16</text>
<text x="67.8" y="87.4">ADC_1</text>
<text x="70.1" y="84.6">EE_1</text>
<text x="107" y="84.6">INB</text>
<text x="107" y="87.4">ENB</text>
<text x="166.2" y="87.4">PTE6</text>
<text x="166.2" y="84.6">PTE2</text>
<text x="211.7" y="84.6">EE_16</text>
<text x="211.7" y="87.4">ADC_17</text>
<text x="64.9" y="95.9">Spi0_SCK</text>
<text x="65.1" y="93">Spi0_Sout</text>
<text x="66.4" y="90.3">Spi0_Sin</text>
<text x="107" y="90.3">ADC0_SE7</text>
<text x="107" y="95.9">ADC0_SE6</text>
<text x="107" y="93">PTB4</text>
<text x="159.8" y="95.9">ADC0_SE0</text>
<text x="166.1" y="93">PTC7</text>
<text x="166.1" y="90.3">PTC6</text>
<text x="211.7" y="90.3">EE_17</text>
<text x="211.7" y="93">ADC_18</text>
<text x="211.7" y="95.9">EE_18</text>
<text x="156.2" y="101.6">LPUART0_RX</text>
<text x="159.8" y="98.7">ADC0_SE1</text>
<text x="211.7" y="101.6">EE_19</text>
<text x="211.7" y="98.7">ADC_19</text>
<text x="160.4" y="107.2">MSTR_EN</text>
<text x="166" y="104.4">PTD4</text>
<text x="211.7" y="104.4">ADC_20</text>
<text x="211.7" y="107.2">EE_20</text>
<text x="19.2" y="111.5">GND</text>
<text x="38.1" y="111.5">DGND</text>
<text x="52.3" y="111.5">AGND</text>
<text x="87.3" y="108.6">VCC</text>
<text x="107" y="112.9">AVCC</text>
<text x="90" y="119.9">RESET</text>
<text x="107" y="115.7">DVCC</text>
<text x="13.7" y="125.6">VCC</text>
<text x="36" y="125.6">DVCC_5V</text>
<text x="52.4" y="125.6">DVCC</text>
<text x="107" y="121.4">RESET</text>
<text x="156.3" y="124.1">LPUART0_TX</text>
<text x="165" y="121.4">PTA11</text>
<text x="189.1" y="124.1">LPUART0_TX</text>
<text x="189.1" y="121.4">PTA11</text>
<text x="208.2" y="124.1">RX</text>
<text x="208.3" y="121.4">TX</text>
<text x="234.4" y="121.4">TX</text>
<text x="234.4" y="124.1">RX</text>
<text x="107" y="127">PTB13</text>
<text x="217.4" y="128.5">RESET</text>
<text x="234.4" y="129.8">RESET</text>
<text x="107" y="135.5">PTB12</text>
<text x="107" y="132.7">PTC5</text>
<text x="19.4" y="139.8">3.3V</text>
<text x="36.4" y="139.8">VCC_3V3</text>
<text x="53.4" y="139.8">VCC_3V3</text>
<text x="190.9" y="153.9">12V</text>
<text x="42.4" y="156.8">12V</text>
<text x="75.8" y="161">PWR_IN</text>
<text x="94.9" y="161">PWR_OUT</text>
<text x="138.1" y="161">Power In</text>
<text x="231.5" y="156.8">CAN_P</text>
<text x="231.5" y="160.1">CAN_N</text>
<text x="75.8" y="163.8">Fuse_Main_2</text>
<text x="92.8" y="163.8">Fuse_Main_1</text>
<text x="198.9" y="168.6">GND</text>
</g>
</svg>
